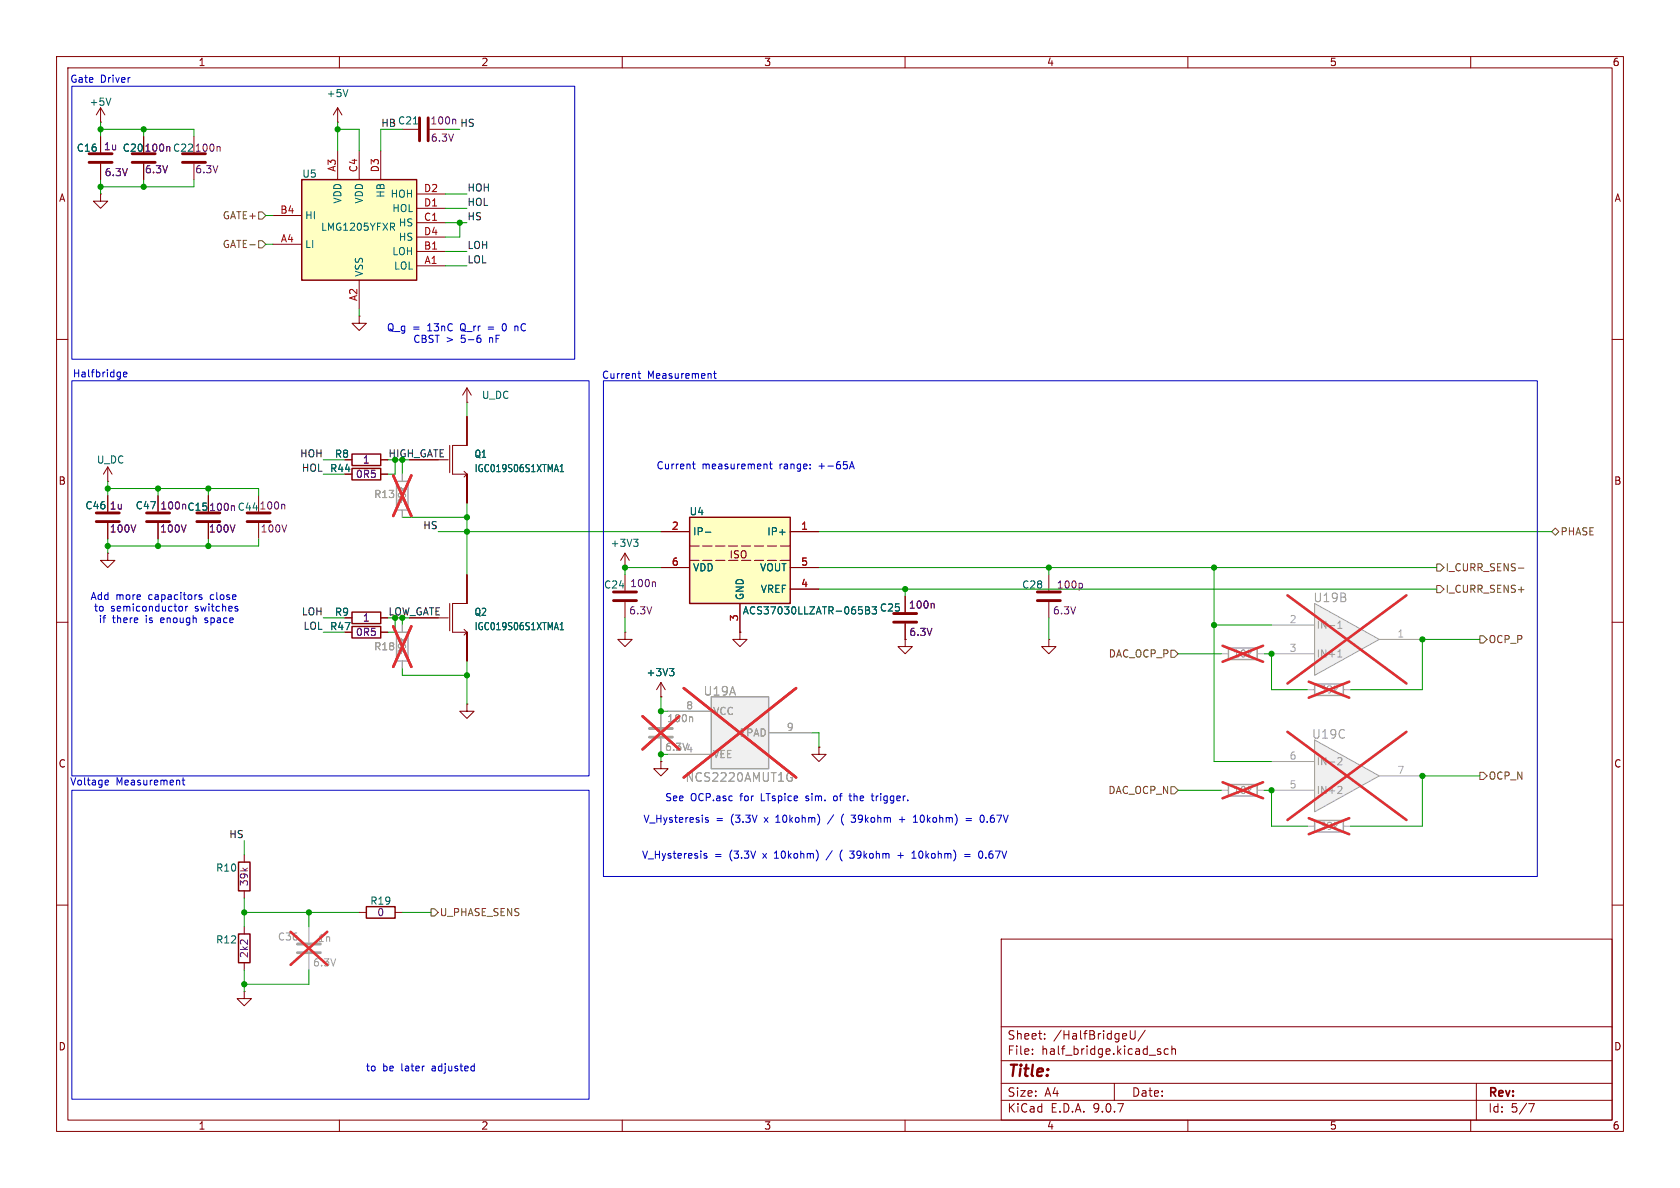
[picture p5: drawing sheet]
<svg xmlns="http://www.w3.org/2000/svg" width="297mm" height="210mm" viewBox="0 0 297 210" stroke-linecap="round" stroke-linejoin="round" font-family="sans-serif">
<g fill="none" stroke="#840000" stroke-width=".18">
<path d="M10 10h277v190h-277zM12 12h273v186h-273zM17.8 19.1l-.8 1.2M17.8 19.1l.7 1.2M17.8 19.1v2.5M60 10v2M110 10v2M160 10v2M210 10v2M260 10v2M17.8 21.6h.1M10 60h2"/>
<path d="M285 60h2M10 110h2M285 110h2M10 160h2M177 166h108v32h-108zM285 160h2M60 198v2M110 198v2M160 198v2M177 194.5h108M177 191.5h108M177 187.5h108"/>
<path d="M177 181.5h108M182.5 186.3v.1M182.5 185.5v.1M184.7 183.6v.1M184.7 182.8v.1M197 191.5v3M199.8 182.2v1.2l.3 .3 .4-.1 .2-.2v-1.2M202.5 182.1l-1.3 2M204.8 185.9l.4 .1v.2l-.2 .2h-.3M204.8 185.4l.4 .1M206.5 185.5l-.4-.1-.3 .3v.4l.2 .2h.5M207.2 185.5l.2-.1 .3 .1 .1 .9"/>
<path d="M207.2 184.9v1.5M210 198v2M260 198v2M261 191.5v6.5M270.2 195.1h1l-.6 1.5"/>
</g>
<path d="M217.2 114.6h5v2h-5zM217.2 138.7h5v2h-5zM232.4 120.9h5.1v2h-5.1z" fill="none" stroke="#a1a1a1" stroke-width=".25"/>
<path d="M215.9 115.6h1.3M222.2 115.6h1.3M215.9 139.7h1.3M222.2 139.7h1.3M231.1 121.9h1.3M237.5 121.9h1.3" fill="none" stroke="#a1a1a1" stroke-width=".18"/>
<path d="M216.1 114.2l7.2 2.8M223.3 114.2l-7.2 2.8M216.1 138.3l7.2 2.8M223.3 138.3l-7.2 2.8M231.4 120.5l7.1 2.8M238.5 120.5l-7.1 2.8" fill="none" stroke="#e12e31" stroke-width=".46"/>
<path d="M19.6 17.3l-.4 1.3" fill="none" stroke="#006464" stroke-width=".18"/>
<path d="M232.4 130.8l11.4 6.4-11.4 6.3z" fill="#f0f0f0"/>
<path d="M71.1 83.8v1.3M71.1 90.2v1.2M71.1 110.5v1.3M71.1 116.8v1.3M224.8 134.6h7.6M224.8 139.7h7.6M232.4 130.8l11.4 6.4-11.4 6.3zM243.8 137.2h7.7M54.6 163.8v2.8M54.6 168.7v2.8" fill="none" stroke="#a1a1a1" stroke-width=".18"/>
<path d="M236.5 134.1l.5-.2 .2 .4-.7 .9h.7M236.7 139l.4 .1 .1 .3-.7 .9h.7" fill="none" stroke="#989898" stroke-width=".18"/>
<path d="M69.5 84l3.2 7.2M72.7 84l-3.2 7.2M69.5 110.7l3.2 7.2M72.7 110.7l-3.2 7.2M227.6 129.4l21 15.6M248.6 129.4l-21 15.6M51.4 164.7l6.4 5.9M57.8 164.7l-6.4 5.9" fill="none" stroke="#e12e31" stroke-width=".46"/>
<path d="M62.2 110.7h5.1v2.1h-5.1zM62.2 108.2h5.1v2h-5.1zM42.2 152.4h2v5.1h-2zM42.2 165.1h2v5.1h-2zM64.8 160.3h5v2h-5z" fill="none" stroke="#840000" stroke-width=".25"/>
<g fill="none" stroke="#840000" stroke-width=".18">
<path d="M59.7 19.1l-.8 1.2M59.7 19.1l.8 1.2M59.7 19.1v2.5M17.8 34.3v1.3h1.2l-1.2 1.2-1.3-1.2h1.3M17.8 34.3h.1M17.8 24.1v2.8M17.8 29v2.8M25.4 24.1v2.8M25.4 29v2.8M34.3 24.1v2.8M34.3 29v2.8M59.7 21.6h.1"/>
<path d="M71.1 22.9h2.8M75.9 22.9h2.8M79.5 78.7v4.9M82.5 73.7v5h-2.5v5.1h2.5M19 97.8v1.3h1.3l-1.3 1.2-1.2-1.2h1.2M19 97.8h.1M19 87.6v2.8M19 92.5v2.8M27.9 87.6v2.8M27.9 92.5v2.8M72.4 81.3h5.1M82 83.3l.5 .5"/>
<path d="M82.5 83.8l-.5 .5M82.5 83.8v5.1M61 111.8h1.2M61 109.2h1.2M67.3 111.8h1.3M67.3 109.2h1.3M72.4 109.2h6.8M79.5 106.7v4.8M82 111.3l.5 .5M82.5 101.6v5.1h-2.5v5.1h2.5M82.5 111.8v5M82.5 111.8l-.5 .5"/>
<path d="M110.5 111.8v1.2h1.3l-1.3 1.3-1.3-1.3h1.3M110.5 111.8h.1M82.5 124.5v1.2h1.3l-1.3 1.3-1.2-1.3h1.2M82.5 124.5h.1M43.2 151.1v1.3M43.2 157.5v1.3M43.2 175.3v1.2h1.2l-1.2 1.3-1.3-1.3h1.3M43.2 175.3h.1M43.2 163.8v1.3M43.2 170.2v1.3M63.5 161.3h1.3M69.8 161.3h1.3"/>
</g>
<path d="M52.6 166.9h4M52.6 168.4h4" fill="none" stroke="#a1a1a1" stroke-width=".51"/>
<path d="M15.7 27.2h4.1M15.7 28.7h4.1M23.4 27.2h4M23.4 28.7h4M32.3 27.2h4M32.3 28.7h4M74.2 20.8v4.1M75.7 20.8v4.1M17 90.7h4.1M17 92.2h4.1M25.9 90.7h4.1M25.9 92.2h4.1" fill="none" stroke="#840000" stroke-width=".51"/>
<path d="M70.1 85.1h2v5.1h-2zM70.1 111.8h2v5h-2z" fill="none" stroke="#a1a1a1" stroke-width=".25"/>
<path d="M61.5 15.8l-.4 1.3M73.1 21.9h.7M99 83.4h.6M99 82.5l.3-.4v1.3M99 110.4l.3-.3v1.2M99 111.3h.6" fill="none" stroke="#006464" stroke-width=".18"/>
<path d="M38.7 25.9l.2 .2v.6M80.4 21.1l.2 .2v.6" fill="none" stroke="#840084" stroke-width=".18"/>
<path d="M53.3 31.8h20.4v17.7h-20.4z" fill="#ffffc2"/>
<path d="M53.3 31.8h20.4v17.7h-20.4z" fill="none" stroke="#840000" stroke-width=".25"/>
<g fill="none" stroke="#840000" stroke-width=".18">
<path d="M48.3 38.1h5M59.7 26.7v5.1M63.5 26.7v5.1M67.3 26.7v5.1M73.7 34.3h5M73.7 36.8h5M73.7 39.4h5M48.3 43.2h5M63.5 55.9v1.3h1.3l-1.3 1.2-1.3-1.2h1.3M63.5 55.9h.1M63.5 49.5v5.1M73.7 41.9h5"/>
<path d="M73.7 44.5h5M73.7 47h5M19 85.1h.1M19 82.6l-.7 1.2M19 82.6l.8 1.2M19 82.6v2.5M36.8 87.6v2.8M36.8 92.5v2.8M45.7 87.6v2.8M45.7 92.5v2.8M130.8 111.8v1.2h1.3l-1.3 1.3-1.3-1.3h1.3M130.8 111.8h.1"/>
<path d="M160 113v1.3h1.3l-1.3 1.3-1.3-1.3h1.3M160 113h.1M160 105.4v2.8M160 110.2v2.8M185.4 113v1.3h1.3l-1.3 1.3-1.3-1.3h1.3M185.4 113h.1M185.4 101.6v2.8M185.4 106.4v2.8M116.8 123.2h.1M116.8 120.7l-.7 1.2M116.8 120.7l.8 1.2M116.8 120.7v2.5"/>
<path d="M144.8 132.1v1.3h1.2l-1.2 1.2-1.3-1.2h1.3M144.8 132.1h.1"/>
</g>
<path d="M69.6 39.5l.2 .2-.2 .3M69.3 40.1l.5 .6M118.4 118.2h.7l-.4 .5M118.9 118.7l.2 .2v.3l-.2 .3" fill="none" stroke="#006464" stroke-width=".18"/>
<path d="M34.8 90.7h4.1M34.8 92.2h4.1M43.7 90.7h4.1M43.7 92.2h4.1M158 108.5h4.1M158 110h4.1M183.4 104.6h4.1M183.4 106.2h4.1" fill="none" stroke="#840000" stroke-width=".51"/>
<path d="M50.2 89.1l.1 .2v.7M165 106.7l.2 .1v.7M191.1 103.1l.3 .3v.3l-.3 .3" fill="none" stroke="#840084" stroke-width=".18"/>
<path d="M232.4 145h5.1v2.1h-5.1z" fill="none" stroke="#a1a1a1" stroke-width=".25"/>
<path d="M231.1 146.1h1.3M237.5 146.1h1.3" fill="none" stroke="#a1a1a1" stroke-width=".18"/>
<path d="M231.4 144.6l7.1 2.9M238.5 144.6l-7.1 2.9" fill="none" stroke="#e12e31" stroke-width=".46"/>
<path d="M121.9 91.4h17.8v15.3h-17.8z" fill="#ffffc2"/>
<path d="M121.9 91.4h17.8v15.3h-17.8z" fill="none" stroke="#840000" stroke-width=".25"/>
<path d="M121.9 96.5h17.8M121.9 99.1h17.8" fill="none" stroke="#840000" stroke-width=".18" stroke-dasharray="1.7 .6"/>
<path d="M116.8 94h5.1M139.7 94h5.1M116.8 100.3h5.1M130.8 106.7v5.1M139.7 100.3h5.1M139.7 104.1h5.1M116.8 134.6v1.3h1.3l-1.3 1.3-1.2-1.3h1.2M116.8 134.6h.1" fill="none" stroke="#840000" stroke-width=".18"/>
<path d="M124.7 94.1h1M153 107.3h.4l.3 .2-.3 .4 .3 .1v.3l-.2 .2h-.5zM153 107.9h.4M154.2 107.3h.8l-.5 .4 .3 .1 .2 .2M155 108.3l-.3 .2-.5-.1" fill="none" stroke="#006464" stroke-width=".18"/>
<path d="M114.8 128.8h4.1M114.8 130.3h4.1" fill="none" stroke="#a1a1a1" stroke-width=".51"/>
<path d="M116.8 125.7v2.8M116.8 130.6v2.8" fill="none" stroke="#a1a1a1" stroke-width=".18"/>
<path d="M122.3 126.7l.1 .2v.7" fill="none" stroke="#989898" stroke-width=".18"/>
<path d="M113.6 126.6l6.5 5.9M120.1 126.6l-6.5 5.9" fill="none" stroke="#e12e31" stroke-width=".46"/>
<path d="M125.7 123.2h10.2v12.7h-10.2z" fill="#f0f0f0"/>
<path d="M125.7 123.2h10.2v12.7h-10.2z" fill="none" stroke="#a1a1a1" stroke-width=".25"/>
<path d="M118.1 125.7h7.6M118.1 133.4h7.6M135.9 129.5h7.6" fill="none" stroke="#a1a1a1" stroke-width=".18"/>
<path d="M139.6 136.6l.4 .1M139.7 137.5h.3v.5l-.4 .1" fill="none" stroke="#989898" stroke-width=".18"/>
<path d="M120.9 121.6l19.8 15.8M140.7 121.6l-19.8 15.8" fill="none" stroke="#e12e31" stroke-width=".46"/>
<path d="M108.5 104.6h4M108.5 106.2h4" fill="none" stroke="#840000" stroke-width=".51"/>
<g fill="none" stroke="#840000" stroke-width=".18">
<path d="M82.5 71.1h.1M82.5 68.6l-.7 1.3M82.5 68.6l.8 1.3M82.5 68.6v2.5M61 83.8h1.2M61 81.3h1.2M67.3 83.8h1.3M67.3 81.3h1.3M110.5 97.8v2.5M110.5 97.8l-.8 1.3M110.5 97.8l.8 1.3M110.5 100.3h.1"/>
<path d="M110.5 101.6v2.8M110.5 106.4v2.8"/>
</g>
<path d="M115.7 102.9l.2 .1v.7" fill="none" stroke="#840084" stroke-width=".18"/>
<path d="M62.2 82.8h5.1v2h-5.1zM62.2 80.3h5.1v2h-5.1z" fill="none" stroke="#840000" stroke-width=".25"/>
<path d="M112 95.3h.8l-.4 .5M112.5 95.8l.3 .2v.3l-.3 .3" fill="none" stroke="#006464" stroke-width=".18"/>
<path d="M232.4 106.7l11.4 6.3-11.4 6.4z" fill="#f0f0f0"/>
<g fill="none" stroke="#a1a1a1" stroke-width=".18">
<path d="M71.1 83.8v1.3M71.1 90.2v1.2M71.1 110.5v1.3M71.1 116.8v1.3M224.8 110.5h7.6M224.8 115.6h7.6M232.4 106.7l11.4 6.3-11.4 6.4zM243.8 113h7.7M116.8 125.7v2.8M116.8 130.6v2.8M118.1 125.7h7.6M118.1 133.4h7.6"/>
<path d="M135.9 129.5h7.6"/>
</g>
<path d="M236.5 111.1h.7M236.5 110.2l.4-.4v1.3M236.5 116.1h.7M236.6 115.2l.3-.3v1.2M122.3 126.7l.1 .2v.7M139.6 136.6l.4 .1M139.7 137.5h.3v.5l-.4 .1" fill="none" stroke="#989898" stroke-width=".18"/>
<path d="M69.5 84l3.2 7.2M72.7 84l-3.2 7.2M69.5 110.7l3.2 7.2M72.7 110.7l-3.2 7.2M227.6 105.2l21 15.6M248.6 105.2l-21 15.6M113.6 126.6l6.5 5.9M120.1 126.6l-6.5 5.9M120.9 121.6l19.8 15.8M140.7 121.6l-19.8 15.8" fill="none" stroke="#e12e31" stroke-width=".46"/>
<path d="M45.7 37.5h.7l.6 .6-.6 .6h-.7zM45.7 42.5h.7l.6 .7-.6 .6h-.7zM254 99.7h.6l.7 .6-.7 .7h-.6zM274.3 94l.7-.7 .6 .7-.6 .6zM207 114.9h.6l.7 .7-.7 .6h-.6zM254 103.5h.6l.7 .6-.7 .7h-.6zM261.6 112.4h.7l.6 .6-.6 .7h-.7zM268.4 100.4h1M207 139.1h.6l.7 .6-.7 .6h-.6zM261.6 136.5h.7l.6 .7-.6 .6h-.7zM76.2 160.7h.6l.7 .6-.7 .6h-.6z" fill="none" stroke="#725600" stroke-width=".18"/>
<g fill="none" stroke="#009600" stroke-width=".18">
<path d="M17.8 22.9h16.5v1.2M17.8 21.6v2.5M17.8 31.8v2.5M25.4 22.9v1.2M25.4 31.8v1.2M34.3 31.8v1.2h-16.5M47 38.1h1.3M59.7 22.9h3.8v3.8M59.7 21.6v5.1M71.1 22.9h-3.8v3.8M78.7 22.9h2.6M78.7 34.3h3.8"/>
<path d="M78.7 39.4h3.8M78.7 36.8h3.8M81.3 39.4v2.5h-2.6M47 43.2h1.3M63.5 54.6v1.3M78.7 44.5h3.8M78.7 47h3.8M82.5 71.1v2.6M19 85.1v2.5M19 95.3v2.5M19 86.4h26.7v1.2M27.9 86.4v1.2"/>
<path d="M27.9 95.3v1.2M36.8 86.4v1.2M36.8 95.3v1.2M45.7 95.3v1.2h-26.7M57.1 83.8h3.9M57.1 81.3h3.9M69.8 81.3v2.5h-1.2M71.1 91.4h11.4M71.1 81.3v2.5M77.5 94h39.3M82.5 88.9v12.7M144.8 94h129.5"/>
<path d="M57.1 111.8h3.9M57.1 109.2h3.9M69.8 109.2v2.6h-1.2M71.1 109.2v1.3M71.1 118.1v1.3h11.4M82.5 116.8v7.7M110.5 109.2v2.6M116.8 100.3h-6.3v1.3M144.8 104.1h109.2M144.8 100.3h109.2M160 104.1v1.3M185.4 100.3v1.3"/>
<path d="M185.4 109.2v3.8M208.3 115.6h7.6M214.6 100.3v34.3h10.2M214.6 110.5h10.2M223.5 115.6h1.3v6.3h6.3M261.6 113h-10.1v8.9h-12.7M116.8 123.2v2.5h1.3M118.1 133.4h-1.3v1.2M143.5 129.5h1.3v2.6M208.3 139.7h7.6M223.5 139.7h1.3v6.4h6.3M261.6 137.2h-10.1v8.9h-12.7"/>
<path d="M43.2 148.6v2.5M43.2 158.8v5M43.2 171.5v3.8M43.2 161.3h20.3M54.6 161.3v2.5M54.6 171.5v2.5h-11.4M71.1 161.3h5.1"/>
</g>
<g fill="none" stroke="#0000c2" stroke-width=".18">
<path d="M12.7 15.2h88.9v48.3h-88.9zM84.6 59.7h.2l.2 .3v.4l-.4 .1M88.9 57.3l-.1 .4 .1 .7M91 57.6v.9M91.4 57.6l-.4 .2M12.7 67.3h91.4v69.9h-91.4zM21.8 66.2l.6-.1v-.3h-.4l-.2 .2 .1 .6h.5M106.7 67.3h165.1v87.6h-165.1zM112.8 66h.5M113 65.6v1.1l.3 .2M126.1 66h.5M126.3 65.6v1.1l.3 .2"/>
<path d="M122.4 82h.5M122.6 81.6v1.1l.3 .2M135.4 82l.2 .2v.7M136 82h.5M136.2 81.6v1.1l.3 .2M150.2 82.9l.4-1.3 .4 1.3M150.3 82.5h.6M31.7 107.2v.1M32.2 107.2l.1 .2-.1 .5-.2 .1-.3-.1M32.8 107.2v.8M32.9 107.2l-.1 .2M35.7 105.2l-.3-.1-.2 .2v.2l.5 .1v.3h-.5"/>
<path d="M41.9 107.6l.2 .2-.2 .2M41.9 107.2h.1M12.7 139.7h91.4v54.6h-91.4zM18.8 137.9l.3 .1 .1 .2-.6 .1M19.1 138.7l-.3 .1M32.2 137.9h.5M32.4 137.5v1.1l.3 .2M124.9 150.9h-.3l-.2 .1 .1 .2 .4 .2v.3h-.5M125.2 144.6l-.3-.1-.2 .2 .1 .2 .4 .1v.3h-.5M136.9 151.7h.7M137 150.7l-.1 .1M137.2 145.4h.7"/>
<path d="M137.3 144.4l-.1 .1M147.1 150.4l-1.1 1.6M147.4 144l-1.1 1.7M147.5 140.8l-.1 .1 .1 .6M148.9 150.3a1.46 1.46 0 0 0 0 1.9M149.1 143.9a1.46 1.46 0 0 0 0 1.9M150.1 140.7h.5M150.2 151.6l.2 .1h.5M150.2 150.4h.8l-.4 .5 .3 .1M150.3 140.3v1.1l.3 .2M150.5 144.1h.8l-.5 .5h.3M151.1 145.3l-.5 .1"/>
<path d="M154 140.7h.5M154.2 140.3v1.1l.3 .2M158.7 151.2h1M159 144.9h1M159.2 150.7v1M159.5 144.4v1M161.2 151.7h.7M161.5 150.6l.1-.2v1.3M161.5 145.4h.7M161.5 144.5l.3-.4v1.3M170.5 151h1M170.5 151.4h1"/>
<path d="M170.8 144.7h1M170.8 145.1h1M173 150.9l.1-.3 .2-.2 .3 .2 .1 .3M173.3 144.6l.1-.4 .2-.1 .3 .1 .1 .4M174.3 151.6v.1M174.5 145.2v.2M83.7 188.5h.2M83.9 188v1.3M83.9 189.2l-.2 .1"/>
</g>
<g fill="none" stroke="#840000" stroke-width=".18">
<path d="M17.8 24.1v2.8M17.8 29v2.8M25.4 24.1v2.8M25.4 29v2.8M82.5 73.7v5M19 87.6v2.8M19 92.5v2.8M27.9 87.6v2.8M27.9 92.5v2.8M36.8 87.6v2.8M36.8 92.5v2.8M61 83.8h1.2"/>
<path d="M61 81.3h1.2M67.3 83.8h1.3M67.3 81.3h1.3M72.4 81.3h5.1M82.5 83.8v5.1M116.8 94h5.1M139.7 94h5.1M61 109.2h1.2M61 111.8h1.2M67.3 109.2h1.3M67.3 111.8h1.3M72.4 109.2h5.1"/>
<path d="M82.5 101.6v5.1M82.5 111.8v5M116.8 100.3h5.1M130.8 111.8h.1M130.8 106.7v5.1M139.7 100.3h5.1M139.7 104.1h5.1M160 113h.1M160 105.4v2.8M160 110.2v2.8M116.8 123.2h.1M116.8 134.6h.1"/>
<path d="M144.8 132.1h.1"/>
</g>
<path d="M165 106.7l.2 .1v.7" fill="none" stroke="#840084" stroke-width=".18"/>
<path d="M99 82.5l.3-.4v1.3M99 83.4h.6M124.7 94.1h1M99 111.3h.6M99 110.4l.3-.3v1.2M118.4 118.2h.7l-.4 .5M118.9 118.7l.2 .2v.3l-.2 .3M153 107.3h.4l.3 .2-.3 .4 .3 .1v.3l-.2 .2h-.5zM153 107.9h.4M154.2 107.3h.8l-.5 .4 .3 .1 .2 .2M155 108.3l-.3 .2-.5-.1" fill="none" stroke="#006464" stroke-width=".18"/>
<g fill="#009600" stroke="#009600" stroke-width=".18">
<circle cx="43.2" cy="161.3" r=".46"/>
<circle cx="54.6" cy="161.3" r=".46"/>
<circle cx="43.2" cy="174" r=".46"/>
<circle cx="82.5" cy="119.4" r=".46"/>
<circle cx="116.8" cy="133.4" r=".46"/>
<circle cx="160" cy="104.1" r=".46"/>
<circle cx="116.8" cy="125.7" r=".46"/>
<circle cx="110.5" cy="100.3" r=".46"/>
<circle cx="17.8" cy="22.9" r=".46"/>
<circle cx="25.4" cy="33" r=".46"/>
<circle cx="25.4" cy="22.9" r=".46"/>
<circle cx="17.8" cy="33" r=".46"/>
<circle cx="27.9" cy="86.4" r=".46"/>
<circle cx="19" cy="86.4" r=".46"/>
<circle cx="82.5" cy="94" r=".46"/>
<circle cx="82.5" cy="91.4" r=".46"/>
<circle cx="19" cy="96.5" r=".46"/>
<circle cx="27.9" cy="96.5" r=".46"/>
<circle cx="36.8" cy="86.4" r=".46"/>
<circle cx="251.5" cy="137.2" r=".46"/>
<circle cx="251.5" cy="113" r=".46"/>
<circle cx="224.8" cy="139.7" r=".46"/>
<circle cx="36.8" cy="96.5" r=".46"/>
<circle cx="59.7" cy="22.9" r=".46"/>
<circle cx="81.3" cy="39.4" r=".46"/>
<circle cx="185.4" cy="100.3" r=".46"/>
<circle cx="214.6" cy="110.5" r=".46"/>
<circle cx="224.8" cy="115.6" r=".46"/>
<circle cx="214.6" cy="100.3" r=".46"/>
</g>
<text font-size="2.8" fill="#840000" x="178" y="190.9">Title:</text>
<g font-size="2.1" fill="#989898">
<text x="232.1" y="106.7">U19B</text>
<text x="124.3" y="123.2">U19A</text>
<text x="231.9" y="130.8">U19C</text>
<text x="121.1" y="138.4">NCS2220AMUT1G</text>
</g>
<g font-size="2.1" fill="#840000">
<text x="178" y="184">Sheet:</text>
<text x="186.2" y="184">/HalfBridgeU/</text>
<text x="178" y="186.7">File:</text>
<text x="184.1" y="186.7">half_bridge.kicad_sch</text>
<text x="178" y="196.9">KiCad</text>
<text x="178" y="194.1">Size:</text>
<text x="184.7" y="194.1">A4</text>
<text x="185.7" y="196.9">E.D.A.</text>
<text x="193.3" y="196.9">9.0.7</text>
<text x="200" y="194.1">Date:</text>
<text x="263" y="194.3">Rev:</text>
<text x="263" y="196.9">Id:</text>
<text x="267.1" y="196.9">5/7</text>
</g>
<g font-size="1.8" fill="#840000">
<text x="35" y="11.9">1</text>
<text x="85" y="11.9">2</text>
<text x="135" y="11.9">3</text>
<text x="185" y="11.9">4</text>
<text x="235" y="11.9">5</text>
<text x="285" y="11.9">6</text>
<text x="10.3" y="35.9">A</text>
<text x="285.3" y="35.9">A</text>
<text x="10.3" y="85.9">B</text>
<text x="285.3" y="85.9">B</text>
<text x="128.9" y="98.9">ISO</text>
<text x="10.3" y="135.9">C</text>
<text x="285.3" y="135.9">C</text>
<text x="10.3" y="185.9">D</text>
<text x="285.3" y="185.9">D</text>
<text x="35" y="199.9">1</text>
<text x="85" y="199.9">2</text>
<text x="135" y="199.9">3</text>
<text x="185" y="199.9">4</text>
<text x="235" y="199.9">5</text>
<text x="285" y="199.9">6</text>
</g>
<g font-size="1.8" fill="#0000c2">
<text x="12.3" y="14.8">Gate</text>
<text x="17.7" y="14.8">Driver</text>
<text x="68.3" y="58.8">Q_g</text>
<text x="72.9" y="58.8">=</text>
<text x="75.7" y="58.8">13nC</text>
<text x="81.7" y="58.8">Q_rr</text>
<text x="86.7" y="58.8">=</text>
<text x="89.5" y="58.8">0</text>
<text x="91.8" y="58.8">nC</text>
<text x="73" y="60.8">CBST &gt;</text>
<text x="81.6" y="60.8">5-6</text>
<text x="86.8" y="60.8">nF</text>
<text x="12.8" y="66.9">Halfbridge</text>
<text x="106.3" y="67.2">Current</text>
<text x="114.5" y="67.2">Measurement</text>
<text x="116" y="83.2">Current</text>
<text x="124.1" y="83.2">measurement</text>
<text x="137.9" y="83.2">range:</text>
<text x="145" y="83.2">+-65A</text>
<text x="15.9" y="106.3">Add</text>
<text x="20.5" y="106.3">more</text>
<text x="26.4" y="106.3">capacitors</text>
<text x="37.4" y="106.3">close</text>
<text x="16.5" y="108.3">to</text>
<text x="17.4" y="110.4">if</text>
<text x="19.6" y="108.3">semiconductor</text>
<text x="19.9" y="110.4">there</text>
<text x="25.9" y="110.4">is</text>
<text x="28.7" y="110.4">enough</text>
<text x="34.6" y="108.3">switches</text>
<text x="36.7" y="110.4">space</text>
<text x="12.3" y="139">Voltage</text>
<text x="20.5" y="139">Measurement</text>
<text x="117.5" y="141.8">See</text>
<text x="122.1" y="141.8">OCP.asc</text>
<text x="131" y="141.8">for</text>
<text x="134.8" y="141.8">LTspice</text>
<text x="142.9" y="141.8">sim.</text>
<text x="148" y="141.8">of</text>
<text x="151.1" y="141.8">the</text>
<text x="155.2" y="141.8">trigger.</text>
<text x="113.7" y="145.6">V_Hysteresis</text>
<text x="126.6" y="145.6">=</text>
<text x="129.3" y="145.6">(3.3V</text>
<text x="135.4" y="145.6">x</text>
<text x="137.6" y="145.6">10kohm)</text>
<text x="149.6" y="145.6">(</text>
<text x="151.6" y="145.6">39kohm</text>
<text x="163" y="145.6">10kohm)</text>
<text x="172.4" y="145.6">=</text>
<text x="175.2" y="145.6">0.67V</text>
<text x="113.4" y="152">V_Hysteresis</text>
<text x="126.3" y="152">=</text>
<text x="129" y="152">(3.3V</text>
<text x="135.2" y="152">x</text>
<text x="137.4" y="152">10kohm)</text>
<text x="151.4" y="152">39kohm</text>
<text x="160" y="152">+</text>
<text x="162.7" y="152">10kohm)</text>
<text x="172.2" y="152">=</text>
<text x="174.9" y="152">0.67V</text>
<text x="64.6" y="189.6">to</text>
<text x="67.6" y="189.6">be</text>
<text x="71" y="189.6">later</text>
<text x="76.6" y="189.6">adjusted</text>
</g>
<g font-size="1.8" fill="#006464">
<text x="57.7" y="17.4">+5V</text>
<text x="15.7" y="18.9">+5V</text>
<text x="13.5" y="27">C16</text>
<text x="21.6" y="27">C20</text>
<text x="53.3" y="31.6">U5</text>
<text x="68.2" y="35.1" transform="rotate(-90 68.2 35.1)">HB</text>
<text x="69" y="35.2">HOH</text>
<text x="53.8" y="39">HI</text>
<text x="56.7" y="41">LMG1205YFXR</text>
<text x="60.6" y="36.1" transform="rotate(-90 60.6 36.1)">VDD</text>
<text x="64.4" y="36.1" transform="rotate(-90 64.4 36.1)">VDD</text>
<text x="69.3" y="37.7">HOL</text>
<text x="70.4" y="40.2">HS</text>
<text x="53.8" y="44">LI</text>
<text x="69.3" y="45.3">LOH</text>
<text x="69.6" y="47.9">LOL</text>
<text x="70.4" y="42.8">HS</text>
<text x="64.4" y="49" transform="rotate(-90 64.4 49)">VSS</text>
<text x="85.1" y="70.7">U_DC</text>
<text x="17" y="82.1">U_DC</text>
<text x="58.3" y="83.7">R44</text>
<text x="59.1" y="81.1">R8</text>
<text x="83.8" y="81.1">Q1</text>
<text x="83.8" y="83.7">IGC019S06S1XTMA1</text>
<text x="15" y="90.2">C46</text>
<text x="23.9" y="90.2">C47</text>
<text x="28.2" y="90.3">100n C15</text>
<text x="121.8" y="91.3">U4</text>
<text x="122.4" y="94.8">IP-</text>
<text x="135.5" y="94.8">IP+</text>
<text x="107.8" y="96.9">+3V3</text>
<text x="122.4" y="101.2">VDD</text>
<text x="134.3" y="101.2">VOUT</text>
<text x="106.7" y="104.2">C24</text>
<text x="131.7" y="106.2" transform="rotate(-90 131.7 106.2)">GND</text>
<text x="134.4" y="105">VREF</text>
<text x="180.6" y="104.2">C28</text>
<text x="58.3" y="111.6">R47</text>
<text x="59.1" y="109.1">R9</text>
<text x="83.8" y="109.1">Q2</text>
<text x="83.8" y="111.6">IGC019S06S1XTMA1</text>
<text x="131.2" y="108.8">ACS37030LLZATR-065B3</text>
<text x="155.5" y="108.3">C25</text>
<text x="114.2" y="119.7">+3V3</text>
<text x="38.1" y="154.3">R10</text>
<text x="65.4" y="160.1">R19</text>
<text x="38.1" y="167">R12</text>
</g>
<g font-size="1.8" fill="#0f0f0f">
<text x="67.3" y="22.5">HB C21</text>
<text x="81.3" y="22.5">HS</text>
<text x="82.5" y="33.9">HOH</text>
<text x="82.5" y="36.5">HOL</text>
<text x="82.5" y="39">HS</text>
<text x="82.5" y="46.6">LOL</text>
<text x="82.5" y="44.1">LOH</text>
<text x="53" y="80.9">HOH</text>
<text x="53.3" y="83.5">HOL</text>
<text x="74.7" y="93.6">HS</text>
<text x="53.3" y="108.9">LOH</text>
<text x="53.6" y="111.4">LOL</text>
<text x="40.4" y="148.2">HS</text>
</g>
<g font-size="1.8" fill="#840084">
<text x="76" y="22.2">100n</text>
<text x="18.3" y="26.8">1u</text>
<text x="25.4" y="27">100n C22</text>
<text x="25.4" y="27">100n</text>
<text x="34.3" y="27">100n</text>
<text x="76.1" y="25.2">6.3V</text>
<text x="18.4" y="31.3">6.3V</text>
<text x="25.5" y="30.8">6.3V</text>
<text x="34.4" y="30.8">6.3V</text>
<text x="64.1" y="82.1">1</text>
<text x="62.8" y="84.7">0R5</text>
<text x="19.3" y="90.3">1u</text>
<text x="19.3" y="94.3">100V</text>
<text x="28.2" y="94.3">100V</text>
<text x="36.8" y="94.3">100V</text>
<text x="36.9" y="90.5">100n C44</text>
<text x="36.9" y="90.5">100n</text>
<text x="45.8" y="90.3">100n</text>
<text x="46" y="94.3">100V</text>
<text x="111.3" y="104">100n</text>
<text x="160.6" y="107.8">100n</text>
<text x="186.7" y="104.2">100p</text>
<text x="62.8" y="112.6">0R5</text>
<text x="64.1" y="110.1">1</text>
<text x="111.1" y="108.8">6.3V</text>
<text x="160.7" y="112.6">6.3V</text>
<text x="186.1" y="108.8">6.3V</text>
<text x="44" y="156.8" transform="rotate(-90 44 156.8)">39k</text>
<text x="66.6" y="162.2">0</text>
<text x="44" y="169.5" transform="rotate(-90 44 169.5)">2k2</text>
</g>
<g font-size="1.8" fill="#a90000">
<text x="59.4" y="30.5" transform="rotate(-90 59.4 30.5)">A3</text>
<text x="63.2" y="30.6" transform="rotate(-90 63.2 30.6)">C4</text>
<text x="67.1" y="30.6" transform="rotate(-90 67.1 30.6)">D3</text>
<text x="74.9" y="34">D2</text>
<text x="49.5" y="37.8">B4</text>
<text x="74.9" y="36.6">D1</text>
<text x="74.9" y="39.1">C1</text>
<text x="74.9" y="41.7">D4</text>
<text x="49.5" y="42.9">A4</text>
<text x="74.9" y="44.2">B1</text>
<text x="74.9" y="46.7">A1</text>
<text x="63.2" y="53.3" transform="rotate(-90 63.2 53.3)">A2</text>
<text x="118.7" y="93.7">2</text>
<text x="141.5" y="93.7">1</text>
<text x="118.7" y="100.1">6</text>
<text x="141.5" y="100.1">5</text>
<text x="141.5" y="103.9">4</text>
<text x="130.6" y="109.9" transform="rotate(-90 130.6 109.9)">3</text>
</g>
<g font-size="1.8" fill="#725600">
<text x="39.3" y="39">GATE+</text>
<text x="39.3" y="44">GATE-</text>
<text x="275.8" y="94.8">PHASE</text>
<text x="255.5" y="101.2">I_CURR_SENS-</text>
<text x="255.5" y="105">I_CURR_SENS+</text>
<text x="263.1" y="113.9">OCP_P</text>
<text x="195.9" y="116.4">DAC_OCP_P</text>
<text x="195.9" y="140.6">DAC_OCP_N</text>
<text x="263.1" y="138">OCP_N</text>
<text x="77.7" y="162.2">U_PHASE_SENS</text>
</g>
<g font-size="1.8" fill="#009600">
<text x="68.6" y="80.9">HIGH_GATE</text>
<text x="68.6" y="108.9">LOW_GATE</text>
</g>
<g font-size="1.8" fill="#989898">
<text x="66" y="88.2">R13</text>
<text x="232.7" y="111.4">IN-1</text>
<text x="66" y="115.2">R18</text>
<text x="217.9" y="116.4">10k</text>
<text x="232.7" y="116.4">IN+1</text>
<text x="117.9" y="127.9">100n</text>
<text x="126" y="126.6">VCC</text>
<text x="130.7" y="130.4">EPAD</text>
<text x="126" y="134.2">VEE</text>
<text x="232.7" y="135.5">IN-2</text>
<text x="217.9" y="140.6">10k</text>
<text x="232.7" y="140.6">IN+2</text>
<text x="49" y="166.5">C36</text>
</g>
<g font-size="1.8" fill="#a1a1a1">
<text x="72" y="89.5" transform="rotate(-90 72 89.5)">39k</text>
<text x="72" y="116.1" transform="rotate(-90 72 116.1)">39k</text>
<text x="233.1" y="122.8">39k</text>
<text x="233.1" y="146.9">39k</text>
<text x="56.1" y="166.7">1n</text>
<text x="55.2" y="171">6.3V</text>
</g>
<g font-size="1.8" fill="#aaa">
<text x="227.9" y="110.2">2</text>
<text x="246.9" y="112.8">1</text>
<text x="227.9" y="115.3">3</text>
<text x="121.2" y="125.5">8</text>
<text x="139" y="129.3">9</text>
<text x="117.5" y="132.9">6.3V4</text>
<text x="227.9" y="134.4">6</text>
<text x="246.9" y="136.9">7</text>
<text x="227.9" y="139.4">5</text>
</g>
</svg>
